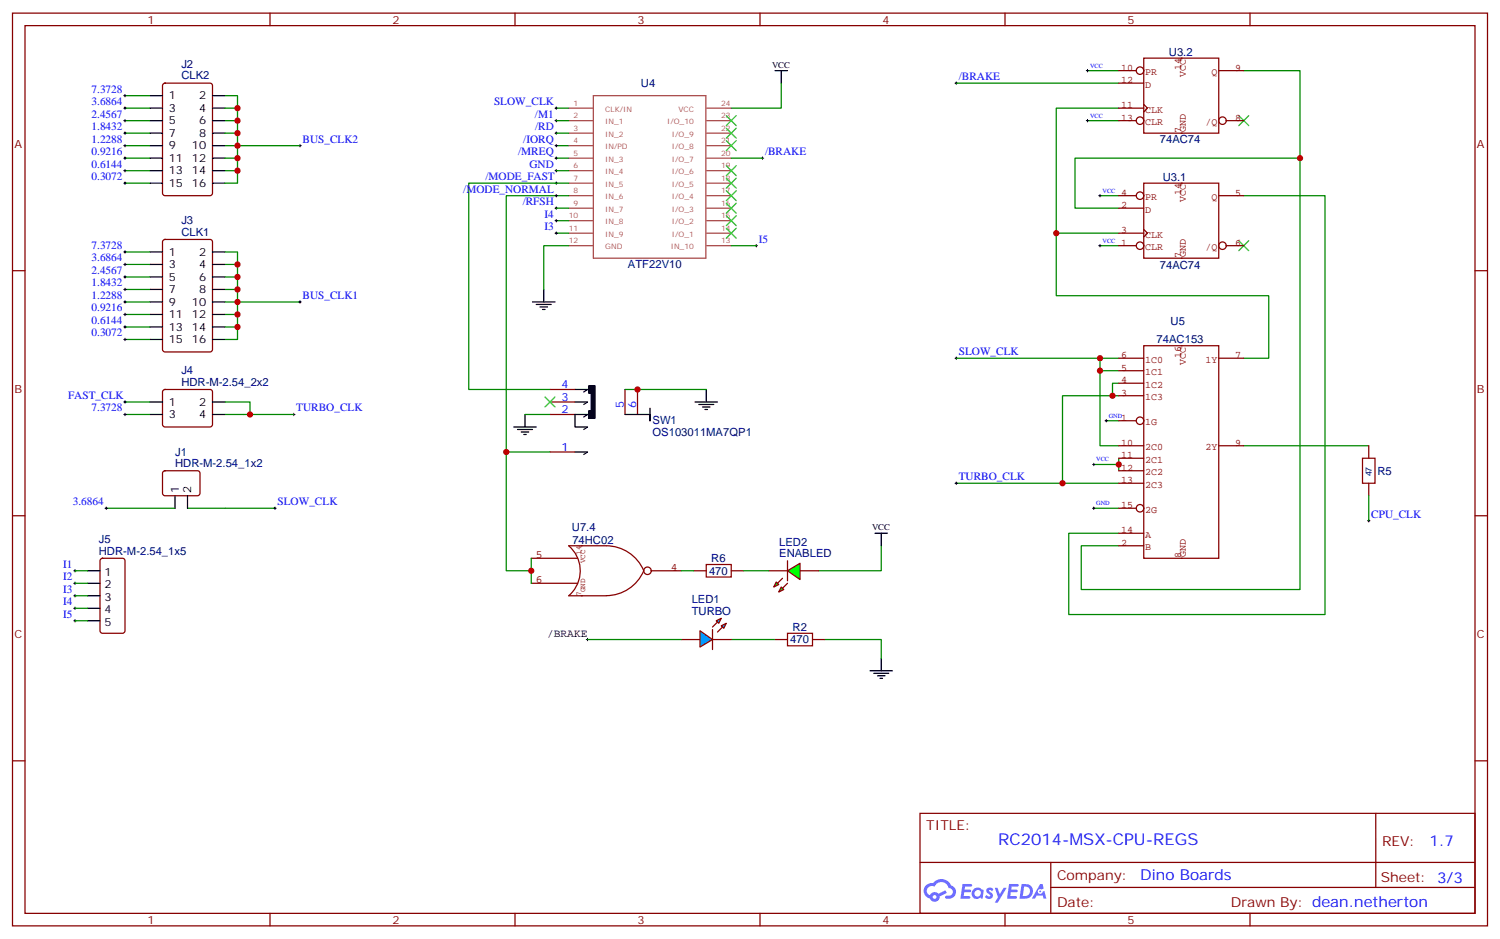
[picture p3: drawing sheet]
<svg xmlns="http://www.w3.org/2000/svg" width="423mm" height="265mm" viewBox="0 0 423 265" stroke-linecap="round" stroke-linejoin="round" font-family="sans-serif">
<g fill="none" stroke="#870000" stroke-width=".35">
<path d="M3.5 3.7h416.3v257.5h-416.3zM7.1 7.2h409.2v250.5h-409.2zM76.2 3.7v3.5M145.3 3.7v3.5M214.5 3.7v3.5M283.6 3.7v3.5M352.8 3.7v3.5M3.5 76.4h3.6M416.3 76.4h3.5M3.5 145.5h3.6M416.3 145.5h3.5M3.5 214.7h3.6"/>
<path d="M416.3 214.7h3.5M259.6 229.5h156.7v28.2h-156.7zM388.3 229.5v20.9M76.2 257.7v3.5M145.3 257.7v3.5M214.5 257.7v3.5M259.7 243.3h156.4M283.6 257.7v3.5M296.6 250.4h119.5M296.6 243.3v14.1M352.8 257.7v3.5"/>
</g>
<g fill="#5487ff">
<path d="M278.6 250.7a1.22 1.22 0 0 1 1.7 .2l-.3 .6a.47 .47 0 0 0-.4-.4 .47 .47 0 0 0-.5 .2l.1 .1a1.23 1.23 0 0 1 .8 1.9 1.44 1.44 0 0 1-2.1-.2l.5-.6 .7 .4a.29 .29 0 0 0 .4-.2 .29 .29 0 0 0-.3-.3 1.04 1.04 0 0 1-.6-1.7z"/>
<path d="M271.6 249.4h2.4l.3 .2-.1 .5h-1.8l-.2 .9h1.6l.3 .4-.4 .3h-1.6l-.1 1.1 1.7 .1 .2 .3-.2 .3-2.7 .1z"/>
<path d="M284.8 249.4h2.3l.4 .2-.2 .5h-1.8l-.1 .9h1.5l.3 .4-.4 .3h-1.5l-.2 1.1 1.7 .1 .2 .3-.2 .3-2.6 .1z"/>
<path d="M293.5 249.4h.7l.4 1.3-.6 .3a.69 .69 0 0 0-1.1 .3 .69 .69 0 0 0 .5 .9 .69 .69 0 0 0 .9-.6l.4-.2 .6 2.2h-.8l-.2-.9h-1.7l-.5 .9h-.9z"/>
<path d="M280.8 250.5h.7l.7 1.8 1.1-1.8h.8l-2.5 4.2h-.9l1-1.6z"/>
<path d="M288.3 249.4l-.6 4.2h1.4a2.11 2.11 0 0 0 2.4-2.2 2.11 2.11 0 0 0-2.5-2zM289 250.1a1.39 1.39 0 0 1 1.7 1.5 1.39 1.39 0 0 1-1.8 1.2h-.2z"/>
<path d="M274.6 251a1.54 1.54 0 0 0 0 2.2 1.54 1.54 0 0 0 2.1 .1l.6 .3 .3-2.3-.1-.3h-.5a1.49 1.49 0 0 0-2.4 0zM274.9 252a.95 .95 0 0 1 1.9 0 .95 .95 0 0 1-1.9 0z"/>
<path d="M261.4 249.8a2.18 2.18 0 0 0 1 3.7 1.44 1.44 0 0 0 1.7 .9 1.44 1.44 0 0 0 1.1-1.5l2-1-.4-.7-1.9 1a1.47 1.47 0 0 0-2.5 .4 1.39 1.39 0 0 1-.6-1.9 1.39 1.39 0 0 1 2-.5 2.12 2.12 0 0 1 2.1-1.3 2.12 2.12 0 0 1 1.9 1.7 1.14 1.14 0 0 1 1.1 1.4 1.14 1.14 0 0 1-1.6 .7 .43 .43 0 0 0-.6 .4 .43 .43 0 0 0 .4 .5 1.98 1.98 0 0 0 2.6-1.3 1.98 1.98 0 0 0-1.3-2.5 3.1 3.1 0 0 0-5.2-.7l-.9 .1zM263.2 253.1a.55 .55 0 0 1 1.1 0 .55 .55 0 0 1-1.1 0z"/>
<circle cx="293.6" cy="251.5" r=".26"/>
</g>
<g fill="none" stroke="#008700" stroke-width=".35">
<path d="M306.9 19.9h8.8M351 19.9h15.9v146.4h-61.7v-12.3h10.5M35.3 30.5h7M35.3 34h7M35.3 37.6h7M35.3 27h7M63.5 27h3.5v24.7h-3.5M63.5 30.5h3.5M63.5 34h3.5M63.5 37.6h3.5M157 30.5h3.5M220.5 23.5v7h-14.1"/>
<path d="M269.9 23.5h45.8M306.9 34h8.8M315.7 30.5h-17.6v35.3h17.6M35.3 44.6h7M35.3 41.1h7M35.3 48.2h7M35.3 51.7h7M63.5 44.6h3.5M63.5 41.1h21.2M63.5 48.2h3.5M157 44.6h3.5M157 41.1h3.5"/>
<path d="M310.4 55.2h5.3M351 55.2h22.9v118.2h-72.3v-22.9h14.1M366.9 44.6h-63.5v14.1h12.3M35.3 71.1h7M35.3 78.1h7M35.3 74.6h7M63.5 71.1h3.5v24.7h-3.5M63.5 78.1h3.5M63.5 74.6h3.5M298.1 65.8v17.6h60v17.7h-7.1M310.4 69.3h5.3M35.3 95.8h7"/>
<path d="M35.3 92.3h7M35.3 88.7h7M35.3 85.2h7M35.3 81.7h7M63.5 92.3h3.5M63.5 88.7h3.5M63.5 85.2h21.2M63.5 81.7h3.5M35.3 116.9h7M35.3 113.4h7M269.9 101.1h45.8M310.4 104.6v21.2h5.3"/>
<path d="M310.4 101.1v3.5h5.3M312.2 118.7h3.5M315.7 108.1h-1.7v3.6M315.7 111.7h-15.8v24.6M269.9 136.3h45.8M308.7 131.1h7v1.7M315.7 129.3v1.8M351 125.8h35.3M308.7 143.4h7"/>
</g>
<g fill="none" stroke="#000" stroke-width=".28">
<path d="M306.6 19.9h.7M306.9 19.6v.7M269.5 23.5h.7M269.9 23.1v.7M306.6 34h.7M306.9 33.7v.7M84.3 41.1h.7M84.7 40.7v.8M310.1 55.2h.7M310.4 54.9v.7M310.1 69.3h.7M310.4 69v.7"/>
<path d="M84.3 85.2h.7M84.7 84.8v.7M82.5 116.9h.8M82.9 116.6v.7M269.5 101.1h.7M269.9 100.7v.7M311.9 118.7h.7M312.2 118.4v.7M269.5 136.3h.7M269.9 136v.7M308.3 131.1h.7M308.7 130.7v.7"/>
<path d="M308.3 143.4h.7M308.7 143.1v.7"/>
</g>
<g fill="none" stroke="#000" stroke-width=".35">
<path d="M218.7 19.9h3.5M220.5 19.9v3.6M42.3 27h3.6M42.3 30.5h3.6M42.3 34h3.6M42.3 37.6h3.6M60 27h3.5M60 30.5h3.5M60 34h3.5M60 37.6h3.5M42.3 41.1h3.6M42.3 44.6h3.6"/>
<path d="M42.3 48.2h3.6M42.3 51.7h3.6M60 41.1h3.5M60 44.6h3.5M60 48.2h3.5M60 51.7h3.5M42.3 71.1h3.6M42.3 74.6h3.6M42.3 78.1h3.6M60 71.1h3.5M60 74.6h3.5M60 78.1h3.5"/>
<path d="M42.3 85.2h3.6M42.3 81.7h3.6M42.3 88.7h3.6M42.3 92.3h3.6M42.3 95.8h3.6M60 85.2h3.5M60 81.7h3.5M60 88.7h3.5M60 92.3h3.5M60 95.8h3.5M150.3 85.2h6.3M151.3 85.9h4.3"/>
<path d="M152.4 86.6h2.1M153.1 87.3h.7M153.5 81.7v3.5"/>
</g>
<g fill="none" stroke="#a64a4a" stroke-width=".35">
<path d="M160.5 30.5h7M160.5 34h7M160.5 37.6h7M167.5 27h31.7v45.8h-31.7zM199.4 30.5h7M199.4 34h7M199.4 37.6h7M160.5 41.1h7M160.5 44.6h7M160.5 48.2h7M160.5 51.7h7M160.5 55.2h7"/>
<path d="M160.5 58.7h7M199.4 41.1h7M199.4 44.6h7M199.4 48.2h7M199.4 51.7h7M199.4 55.2h7M199.4 58.7h7M160.5 62.3h7M160.5 65.8h7M160.5 69.3h7M199.4 62.3h7M199.4 65.8h7"/>
<path d="M199.4 69.3h7"/>
</g>
<path d="M46.1 23.7l.5-.2h12.7l.6 .4 .1 30.6-.5 .7h-12.9l-.7-.5v-30.5zM46.1 67.8l.5-.2h12.7l.6 .4 .1 30.6-.5 .7h-12.9l-.7-.5v-30.5z" fill="none" stroke="#870000" stroke-width=".35"/>
<g fill="none" stroke="#850000" stroke-width=".35">
<path d="M315.7 118.7h5M315.7 111.7h7.1M315.7 108.1h7.1M315.7 104.6h7.1M315.7 101.1h7.1M344 101.1h7M315.7 125.8h7.1M315.7 129.3h7.1M315.7 132.8h7.1M315.7 136.3h7.1M315.7 150.5h7.1M315.7 143.4h5"/>
<path d="M315.7 154h7.1"/>
<circle cx="321.7" cy="118.7" r="1.06"/>
<circle cx="321.7" cy="143.4" r="1.06"/>
</g>
<circle cx="333.4" cy="157.5" r=".18" fill="#850000"/>
<path d="M322.8 97.5h21.2v60h-21.2zM344 125.8h7" fill="none" stroke="#850000" stroke-width=".35"/>
<circle cx="333.4" cy="97.5" r=".18" fill="#850000"/>
<path d="M349.6 32.6l2.8 2.9M352.4 32.6l-2.8 2.9M349.6 67.9l2.8 2.8M352.4 67.9l-2.8 2.8" fill="none" stroke="#3c3" stroke-width=".35"/>
<circle cx="333.4" cy="37.6" r=".18" fill="#850000"/>
<g fill="none" stroke="#850000" stroke-width=".35">
<path d="M315.7 19.9h5M322.8 16.4h21.2v21.2h-21.2zM344 19.9h7M315.7 30.5h7.1M315.7 23.5h7.1M315.7 34h5M322.8 29.5l1 1-1 1.1M346.1 34h4.9"/>
<circle cx="321.7" cy="19.9" r="1.06"/>
<circle cx="321.7" cy="34" r="1.06"/>
<circle cx="345" cy="34" r="1.06"/>
</g>
<g fill="#850000">
<circle cx="333.4" cy="16.4" r=".18"/>
<circle cx="333.4" cy="72.8" r=".18"/>
</g>
<g fill="none" stroke="#850000" stroke-width=".35">
<path d="M315.7 58.7h7.1M315.7 55.2h5M322.8 51.7h21.2v21.1h-21.2zM344 55.2h7M315.7 69.3h5M315.7 65.8h7.1M322.8 64.7l1 1.1-1 1.1M346.1 69.3h4.9"/>
<circle cx="321.7" cy="55.2" r="1.06"/>
<circle cx="321.7" cy="69.3" r="1.06"/>
<circle cx="345" cy="69.3" r="1.06"/>
</g>
<circle cx="333.4" cy="51.7" r=".18" fill="#850000"/>
<g fill="none" stroke="#000" stroke-width=".28">
<path d="M156.6 30.5h.7M156.6 34h.7M157 30.2v.7M157 33.7v.7M34.9 44.6h.7M34.9 51.7h.7M34.9 48.2h.7M35.3 44.3v.7M35.3 47.8v.7M35.3 51.3v.7M156.6 44.6h.7M156.6 41.1h.7"/>
<path d="M157 40.7v.8M157 44.3v.7M214.8 44.6h.7M215.2 44.3v.7M34.9 95.8h.7M34.9 92.3h.7M34.9 88.7h.7M34.9 85.2h.7M35.3 84.8v.7M35.3 88.4v.7M35.3 91.9v.7M35.3 95.4v.7"/>
<path d="M34.9 113.4h.7M35.3 113.1v.7M385.9 146.9h.7M386.3 146.6v.7"/>
</g>
<path d="M157 34h3.5M206.4 44.6h8.8M63.5 116.9h5.3M386.3 139.9v7M248.7 154v7h-17.6M206.4 180.4h12.3" fill="none" stroke="#008700" stroke-width=".35"/>
<path d="M384.5 129.3h3.6v7h-3.6zM222.2 178.7h7.1v3.5h-7.1z" fill="none" stroke="#a10000" stroke-width=".35"/>
<path d="M386.3 125.8v3.5M386.3 136.3v3.6M192.3 180.4h5.3M201.1 180.4h5.3M218.7 180.4h3.5M229.3 180.4h3.5" fill="none" stroke="#870000" stroke-width=".35"/>
<g fill="#09f" stroke="#870000" stroke-width=".35">
<path d="M203.6 176.6l1.4-.7-.7 1.4z"/>
<path d="M202.1 175.2l1.5-.8-.8 1.5z"/>
</g>
<g fill="#870000" stroke="#870000" stroke-width=".35">
<path d="M202.5 178.3l1.4-1.4z"/>
<path d="M201.1 176.9l1.4-1.4z"/>
</g>
<path d="M201.1 177.6v5.7z" fill="#f00" stroke="#870000" stroke-width=".35"/>
<path d="M197.6 178l3.5 2.4-3.5 2.2z" fill="#09f" stroke="#870000" stroke-width=".35"/>
<path d="M199.3 159.3h7.1v3.5h-7.1z" fill="none" stroke="#a10000" stroke-width=".35"/>
<path d="M195.8 161h3.5M206.4 161h3.5M217 161h5.2M225.8 161h5.3" fill="none" stroke="#870000" stroke-width=".35"/>
<g fill="#0f0" stroke="#870000" stroke-width=".35">
<path d="M219.1 164.2l.7 .7-1.4 .7z"/>
<path d="M220.5 165.6l.7 .7-1.4 .7z"/>
</g>
<g fill="#870000" stroke="#870000" stroke-width=".35">
<path d="M220.8 163.2l-1.4 1.4z"/>
<path d="M222.2 164.6l-1.4 1.4z"/>
</g>
<path d="M222.2 158.2v5.7z" fill="#f00" stroke="#870000" stroke-width=".35"/>
<path d="M222.2 161l3.6-2.1v4.6z" fill="#0f0" stroke="#870000" stroke-width=".35"/>
<g fill="none" stroke="#000" stroke-width=".28">
<path d="M34.9 27h.7M34.9 30.5h.7M34.9 34h.7M34.9 37.6h.7M35.3 26.6v.7M35.3 30.2v.7M35.3 33.7v.7M35.3 37.2v.7M34.9 41.1h.7M35.3 40.7v.8M34.9 71.1h.7M34.9 74.6h.7"/>
<path d="M34.9 78.1h.7M35.3 70.7v.7M35.3 74.3v.7M35.3 77.8v.7M34.9 81.7h.7M35.3 81.3v.7M34.9 116.9h.7M35.3 116.6v.7M29.6 143.4h.7M30 143.1v.7M77.3 143.4h.7M77.6 143.1v.7"/>
</g>
<path d="M160.5 55.2h-17.6v72.3h12.3M68.8 116.9h14.1M148.2 116.9h7M176.4 109.9h22.9M30 143.4h19.4M52.9 143.4h24.7" fill="none" stroke="#008700" stroke-width=".35"/>
<path d="M155.2 116.9h7.1M155.2 113.4h7.1M155.2 109.9h7.1M176.4 109.9v7M179.9 109.9v7M46.1 133l.5-.2 9.4 .1 .4 .6v5.9l-.7 .5-9.4-.1-.4-.6v-5.7zM155.2 127.5h7.1" fill="none" stroke="#870000" stroke-width=".35"/>
<g fill="none" stroke="#000" stroke-width=".35">
<path d="M148.2 116.9v3.6M162.3 113.4h3.5l-1.1 .7M162.3 109.9h3.5l-1.1 .7M164.7 117.7l1.1-.8h-3.5v3.6h3.5l-1.1 .7M183.4 115.2v3.5v-1.8h-7M196.1 113.4h6.4M197.2 114.1h4.2M198.3 114.8h2.1M199 115.5h.7M199.3 109.9v3.5M49.4 139.9v3.5M52.9 139.9v3.5"/>
<path d="M145 120.5h6.3M146 121.2h4.3M147.1 121.9h2.1M147.8 122.6h.7M162.3 127.5h3.5l-1.1 .7M245.5 189.3h6.4M246.6 190h4.2M247.6 190.7h2.2M248.4 191.4h.7M248.7 185.7v3.6"/>
</g>
<path d="M166.2 108.8h1.7v9.2h-1.7v-2.1h.7v-5h-.7z" fill="#000" stroke="#000" stroke-width=".35"/>
<path d="M153.8 112l2.8 2.8M156.6 112l-2.8 2.8" fill="none" stroke="#3c3" stroke-width=".35"/>
<g fill="#850000">
<circle cx="164" cy="168.1" r=".18"/>
<circle cx="164" cy="154" r=".18"/>
</g>
<g fill="none" stroke="#850000" stroke-width=".35">
<path d="M149.9 157.5h13.1M160.5 154h10.6a11.5 11.5 0 0 1 10.6 7 11.6 11.6 0 0 1-10.6 7.1h-10.6a9.2 9.2 0 0 0 0-14.1M149.9 164.6h13.1M183.8 161h8.5"/>
<circle cx="182.7" cy="161" r="1.06"/>
</g>
<g fill="none" stroke="#008700" stroke-width=".35">
<path d="M157 37.6h3.5M157 58.7h3.5M157 48.2h3.5M160.5 51.7h-28.2v58.2h22.9M157 62.3h3.5M157 65.8h3.5M160.5 69.3h-7v12.4M206.4 69.3h7M63.5 113.4h7.1v3.5M142.9 127.5v33.5h7M149.9 157.5v7.1M21.2 168.1h3.5"/>
<path d="M21.2 171.6h3.5M21.2 164.6h3.5M21.2 161h3.5M21.2 175.2h3.5M192.3 161h3.5M209.9 161h7.1M165.8 180.4h26.5M232.8 180.4h15.9v5.3"/>
</g>
<path d="M46.1 110.1l.5-.2h12.7l.5 .2 .2 .5-.1 9.4-.6 .5-13-.1-.4-.6v-9.2zM28.5 157.7l.4-.2h5.7l.6 .4 .1 20.1-.5 .6-5.9 .1-.6-.5-.1-20z" fill="none" stroke="#870000" stroke-width=".35"/>
<path d="M42.3 113.4h3.6M42.3 116.9h3.6M60 113.4h3.5M60 116.9h3.5M246.9 150.5h3.6M248.7 150.5v3.5M24.7 161h3.5M24.7 164.6h3.5M24.7 168.1h3.5M24.7 171.6h3.5M24.7 175.2h3.5" fill="none" stroke="#000" stroke-width=".35"/>
<g fill="none" stroke="#000" stroke-width=".28">
<path d="M156.6 37.6h.7M157 37.2v.7M156.6 51.7h.7M156.6 58.7h.7M156.6 55.2h.7M156.6 48.2h.7M157 47.8v.7M157 51.3v.7M157 54.9v.7M157 58.4v.7M156.6 65.8h.7M156.6 62.3h.7"/>
<path d="M157 61.9v.7M157 65.4v.7M213.1 69.3h.7M213.4 69v.7M20.8 171.6h.7M20.8 168.1h.7M20.8 164.6h.7M20.8 161h.7M20.8 175.2h.7M21.2 160.7v.7M21.2 164.2v.7M21.2 167.7v.8"/>
<path d="M21.2 171.3v.7M21.2 174.8v.7M165.5 180.4h.7M165.8 180.1v.7"/>
</g>
<g fill="none" stroke="#3c3" stroke-width=".35">
<path d="M205 32.6l2.8 2.9M205 36.2l2.8 2.8M205 39.7l2.8 2.8M207.8 32.6l-2.8 2.9M207.8 36.2l-2.8 2.8M207.8 39.7l-2.8 2.8M205 46.7l2.8 2.9M205 50.3l2.8 2.8M205 53.8l2.8 2.8M205 57.3l2.8 2.8M207.8 46.7l-2.8 2.9M207.8 50.3l-2.8 2.8"/>
<path d="M207.8 53.8l-2.8 2.8M207.8 57.3l-2.8 2.8M205 60.9l2.8 2.8M205 64.4l2.8 2.8M207.8 60.9l-2.8 2.8M207.8 64.4l-2.8 2.8"/>
</g>
<g fill="#c00">
<circle cx="67" cy="48.2" r=".88"/>
<circle cx="67" cy="44.6" r=".88"/>
<circle cx="67" cy="41.1" r=".88"/>
<circle cx="67" cy="37.6" r=".88"/>
<circle cx="67" cy="34" r=".88"/>
<circle cx="67" cy="30.5" r=".88"/>
<circle cx="67" cy="92.3" r=".88"/>
<circle cx="67" cy="88.7" r=".88"/>
<circle cx="67" cy="85.2" r=".88"/>
<circle cx="67" cy="81.7" r=".88"/>
<circle cx="67" cy="78.1" r=".88"/>
<circle cx="67" cy="74.6" r=".88"/>
<circle cx="366.9" cy="44.6" r=".88"/>
<circle cx="298.1" cy="65.8" r=".88"/>
<circle cx="315.7" cy="131.1" r=".88"/>
<circle cx="314" cy="111.7" r=".88"/>
<circle cx="299.9" cy="136.3" r=".88"/>
<circle cx="310.4" cy="104.6" r=".88"/>
<circle cx="310.4" cy="101.1" r=".88"/>
<circle cx="179.9" cy="109.9" r=".88"/>
<circle cx="70.6" cy="116.9" r=".88"/>
<circle cx="149.9" cy="161" r=".88"/>
<circle cx="142.9" cy="127.5" r=".88"/>
</g>
<text font-size="4.6" fill="#00f" x="281.7" y="238.5">RC2014-MSX-CPU-REGS</text>
<g font-size="4.2" fill="#00f">
<text x="403.4" y="238.7">1.7</text>
<text x="321.8" y="248.3">Dino Boards</text>
</g>
<g font-size="3.9" fill="#800">
<text x="261.4" y="234.1">TITLE:</text>
<text x="390" y="238.7">REV:</text>
<text x="298.3" y="248.3">Company:</text>
<text x="389.7" y="248.9">Sheet: 3/3</text>
<text x="298.3" y="255.9">Date:</text>
<text x="347.4" y="256">Drawn By: dean.netherton</text>
</g>
<g font-size="3.2" fill="#800">
<text x="41.6" y="6.7">1</text>
<text x="110.8" y="6.7">2</text>
<text x="179.9" y="6.7">3</text>
<text x="249.1" y="6.7">4</text>
<text x="318.2" y="6.7">5</text>
<text x="4.1" y="41.8">A</text>
<text x="416.8" y="41.8">A</text>
<text x="4.1" y="110.9">B</text>
<text x="416.8" y="110.9">B</text>
<text x="4.1" y="180.1">C</text>
<text x="416.8" y="180.1">C</text>
<text x="41.6" y="260.7">1</text>
<text x="110.8" y="260.7">2</text>
<text x="179.9" y="260.7">3</text>
<text x="249.1" y="260.7">4</text>
<text x="318.2" y="260.7">5</text>
</g>
<g font-size="3.2" fill="#000080">
<text x="329.9" y="15.8">U3.2</text>
<text x="51.2" y="22.4">CLK2</text>
<text x="51.2" y="19.2">J2</text>
<text x="180.9" y="24.6">U4</text>
<text x="327.3" y="40.5">74AC74</text>
<text x="328.1" y="51.1">U3.1</text>
<text x="51.2" y="63.3">J3</text>
<text x="51.2" y="66.5">CLK1</text>
<text x="177.2" y="75.8">ATF22V10</text>
<text x="327.3" y="75.8">74AC74</text>
<text x="330.4" y="91.6">U5</text>
<text x="326.4" y="96.9">74AC153</text>
<text x="51.2" y="105.7">J4</text>
<text x="51.2" y="108.8">HDR-M-2.54_2x2</text>
<text x="184.1" y="119.7">SW1</text>
<text x="184.1" y="122.9">OS103011MA7QP1</text>
<text x="49.4" y="131.8">HDR-M-2.54_1x2</text>
<text x="49.4" y="128.6">J1</text>
<text x="388.8" y="134">R5</text>
<text x="161.4" y="149.9">U7.4</text>
<text x="27.9" y="153.2">J5</text>
<text x="161.5" y="153.4">74HC02</text>
<text x="219.9" y="154">LED2</text>
<text x="27.9" y="156.5">HDR-M-2.54_1x5</text>
<text x="200.7" y="158.6">R6</text>
<text x="219.9" y="157.2">ENABLED</text>
<text x="200.1" y="162.2">470</text>
<text x="195.2" y="173.4">TURBO</text>
<text x="195.2" y="170.2">LED1</text>
<text x="223.7" y="178">R2</text>
<text x="223" y="181.6">470</text>
</g>
<g font-size="3.2" fill="#00f">
<text x="270.6" y="22.6">/BRAKE</text>
<text x="25.8" y="26.1">7.3728</text>
<text x="25.8" y="29.6">3.6864</text>
<text x="139.4" y="29.6">SLOW_CLK</text>
<text x="25.8" y="33.2">2.4567</text>
<text x="151" y="33.2">/M1</text>
<text x="25.8" y="40.2">1.2288</text>
<text x="25.8" y="36.7">1.8432</text>
<text x="85.4" y="40.2">BUS_CLK2</text>
<text x="147.7" y="40.2">/IORQ</text>
<text x="151" y="36.7">/RD</text>
<text x="25.8" y="47.3">0.6144</text>
<text x="25.8" y="43.7">0.9216</text>
<text x="146.2" y="43.7">/MREQ</text>
<text x="149.4" y="47.3">GND</text>
<text x="215.9" y="43.7">/BRAKE</text>
<text x="25.8" y="50.8">0.3072</text>
<text x="137" y="50.8">/MODE_FAST</text>
<text x="130.8" y="54.3">/MODE_NORMAL</text>
<text x="147.5" y="57.9">/RFSH</text>
<text x="153.6" y="64.9">I3</text>
<text x="153.6" y="61.4">I4</text>
<text x="25.8" y="70.2">7.3728</text>
<text x="214.1" y="68.4">I5</text>
<text x="25.8" y="73.7">3.6864</text>
<text x="25.8" y="77.3">2.4567</text>
<text x="25.8" y="80.8">1.8432</text>
<text x="25.8" y="87.8">0.9216</text>
<text x="25.8" y="84.3">1.2288</text>
<text x="85.4" y="84.3">BUS_CLK1</text>
<text x="25.8" y="94.9">0.3072</text>
<text x="25.8" y="91.4">0.6144</text>
<text x="270.6" y="100.2">SLOW_CLK</text>
<text x="19.2" y="112.5">FAST_CLK</text>
<text x="158.5" y="113.1">3</text>
<text x="158.5" y="109.5">4</text>
<text x="25.8" y="116.1">7.3728</text>
<text x="83.6" y="116.1">TURBO_CLK</text>
<text x="158.5" y="116.6">2</text>
<text x="176" y="115.2" transform="rotate(-90 176 115.2)">5</text>
<text x="179.6" y="115.2" transform="rotate(-90 179.6 115.2)">6</text>
<text x="158.5" y="127.2">1</text>
<text x="270.6" y="135.5">TURBO_CLK</text>
<text x="20.5" y="142.5">3.6864</text>
<text x="78.3" y="142.5">SLOW_CLK</text>
<text x="387" y="146">CPU_CLK</text>
<text x="17.8" y="160.2">I1</text>
<text x="17.8" y="167.2">I3</text>
<text x="17.8" y="163.7">I2</text>
<text x="17.8" y="170.7">I4</text>
<text x="17.8" y="174.3">I5</text>
</g>
<g font-size="3.2">
<text x="47.6" y="28">1</text>
<text x="56.2" y="28">2</text>
<text x="47.6" y="31.6">3</text>
<text x="47.6" y="35.1">5</text>
<text x="56.2" y="31.6">4</text>
<text x="56.2" y="35.1">6</text>
<text x="47.6" y="38.6">7</text>
<text x="56.2" y="38.6">8</text>
<text x="47.6" y="42.2">9</text>
<text x="47.6" y="45.7">11</text>
<text x="54.2" y="42.2">10</text>
<text x="54.2" y="45.7">12</text>
<text x="47.6" y="49.2">13</text>
<text x="47.6" y="52.7">15</text>
<text x="54.2" y="49.2">14</text>
<text x="54.2" y="52.7">16</text>
<text x="47.6" y="72.1">1</text>
<text x="47.6" y="75.7">3</text>
<text x="56.2" y="72.1">2</text>
<text x="56.2" y="75.7">4</text>
<text x="47.6" y="79.2">5</text>
<text x="47.6" y="82.7">7</text>
<text x="56.2" y="79.2">6</text>
<text x="56.2" y="82.7">8</text>
<text x="47.6" y="86.3">9</text>
<text x="47.6" y="89.8">11</text>
<text x="54.2" y="86.3">10</text>
<text x="54.2" y="89.8">12</text>
<text x="47.6" y="93.3">13</text>
<text x="54.2" y="93.3">14</text>
<text x="47.6" y="96.8">15</text>
<text x="54.2" y="96.8">16</text>
<text x="47.6" y="114.5">1</text>
<text x="47.6" y="118">3</text>
<text x="56.2" y="114.5">2</text>
<text x="56.2" y="118">4</text>
<text x="50.4" y="139.2" transform="rotate(-90 50.4 139.2)">1</text>
<text x="54" y="139.2" transform="rotate(-90 54 139.2)">2</text>
<text x="29.5" y="162.5">1</text>
<text x="29.5" y="166">2</text>
<text x="29.5" y="169.5">3</text>
<text x="29.5" y="173">4</text>
<text x="29.5" y="176.6">5</text>
<text x="154.4" y="179.8">/BRAKE</text>
</g>
<g font-size="3.2" fill="#840000">
<text x="151.2" y="157.5">5</text>
<text x="189.3" y="161">4</text>
<text x="151.2" y="164.5">6</text>
</g>
<g font-size="2.8" fill="#840000">
<text x="316.4" y="19.9">10</text>
<text x="316.4" y="23.4">12</text>
<text x="323.1" y="21.3">PR</text>
<text x="333.3" y="19.8" transform="rotate(-90 333.3 19.8)">14</text>
<text x="334.7" y="21.8" transform="rotate(-90 334.7 21.8)">VCC</text>
<text x="341.9" y="21.3">Q</text>
<text x="348.6" y="19.9">9</text>
<text x="323.1" y="24.8">D</text>
<text x="316.4" y="30.5">11</text>
<text x="316.4" y="34">13</text>
<text x="323.1" y="31.8">CLK</text>
<text x="323.1" y="35.4">CLR</text>
<text x="340.2" y="35.4">/Q</text>
<text x="348.6" y="34">8</text>
<text x="333.3" y="37.6" transform="rotate(-90 333.3 37.6)">7</text>
<text x="334.7" y="37.2" transform="rotate(-90 334.7 37.2)">GND</text>
<text x="316.4" y="58.7">2</text>
<text x="316.4" y="55.2">4</text>
<text x="323.1" y="56.5">PR</text>
<text x="333.3" y="55.1" transform="rotate(-90 333.3 55.1)">14</text>
<text x="334.7" y="57.1" transform="rotate(-90 334.7 57.1)">VCC</text>
<text x="341.9" y="56.5">Q</text>
<text x="348.6" y="55.2">5</text>
<text x="316.4" y="65.8">3</text>
<text x="323.1" y="60.1">D</text>
<text x="316.4" y="69.3">1</text>
<text x="323.1" y="70.6">CLR</text>
<text x="323.1" y="67.1">CLK</text>
<text x="340.2" y="70.6">/Q</text>
<text x="348.6" y="69.3">6</text>
<text x="333.3" y="72.8" transform="rotate(-90 333.3 72.8)">7</text>
<text x="334.7" y="72.5" transform="rotate(-90 334.7 72.5)">GND</text>
<text x="316.4" y="101">6</text>
<text x="333.3" y="100.9" transform="rotate(-90 333.3 100.9)">16</text>
<text x="348.6" y="101">7</text>
<text x="316.4" y="104.6">5</text>
<text x="323.1" y="105.9">1C1</text>
<text x="323.1" y="102.4">1C0</text>
<text x="334.7" y="103" transform="rotate(-90 334.7 103)">VCC</text>
<text x="340.2" y="102.4">1Y</text>
<text x="316.4" y="111.6">3</text>
<text x="316.4" y="108.1">4</text>
<text x="323.1" y="113">1C3</text>
<text x="323.1" y="109.4">1C2</text>
<text x="316.4" y="118.7">1</text>
<text x="316.4" y="125.7">10</text>
<text x="323.1" y="120">1G</text>
<text x="348.6" y="125.7">9</text>
<text x="316.4" y="129.3">11</text>
<text x="323.1" y="127.1">2C0</text>
<text x="323.1" y="130.6">2C1</text>
<text x="340.2" y="127.1">2Y</text>
<text x="316.4" y="132.8">12</text>
<text x="316.4" y="136.3">13</text>
<text x="323.1" y="134.1">2C2</text>
<text x="323.1" y="137.7">2C3</text>
<text x="316.4" y="143.4">15</text>
<text x="323.1" y="144.7">2G</text>
<text x="316.4" y="150.4">14</text>
<text x="316.4" y="154">2</text>
<text x="323.1" y="151.8">A</text>
<text x="323.1" y="155.3">B</text>
<text x="333.3" y="157.5" transform="rotate(-90 333.3 157.5)">8</text>
<text x="334.7" y="157.2" transform="rotate(-90 334.7 157.2)">GND</text>
</g>
<g font-size="2.5">
<text x="217.9" y="19">VCC</text>
<text x="246.1" y="149.6">VCC</text>
</g>
<text font-size="2.5" fill="#000080" x="387.2" y="134.4" transform="rotate(-90 387.2 134.4)">47</text>
<g font-size="2.1" fill="#a54b4b">
<text x="161.8" y="29.8">1</text>
<text x="203.5" y="29.8">24</text>
<text x="161.8" y="33.3">2</text>
<text x="170.8" y="31.6">CLK/IN</text>
<text x="170.8" y="35.1">IN_1</text>
<text x="188.3" y="35.1">I/O_10</text>
<text x="191.4" y="31.6">VCC</text>
<text x="203.5" y="33.3">23</text>
<text x="161.8" y="36.9">3</text>
<text x="161.8" y="40.4">4</text>
<text x="170.8" y="38.6">IN_2</text>
<text x="189.6" y="38.6">I/O_9</text>
<text x="203.5" y="36.9">22</text>
<text x="203.5" y="40.4">21</text>
<text x="161.8" y="43.9">5</text>
<text x="161.8" y="47.5">6</text>
<text x="170.8" y="42.1">IN/PD</text>
<text x="170.8" y="45.7">IN_3</text>
<text x="189.6" y="42.1">I/O_8</text>
<text x="189.6" y="45.7">I/O_7</text>
<text x="203.5" y="43.9">20</text>
<text x="203.5" y="47.5">19</text>
<text x="161.8" y="51">7</text>
<text x="170.8" y="49.2">IN_4</text>
<text x="170.8" y="52.7">IN_5</text>
<text x="189.6" y="49.2">I/O_6</text>
<text x="189.6" y="52.7">I/O_5</text>
<text x="203.5" y="51">18</text>
<text x="161.8" y="54.5">8</text>
<text x="161.8" y="58">9</text>
<text x="170.8" y="56.3">IN_6</text>
<text x="170.8" y="59.8">IN_7</text>
<text x="189.6" y="56.3">I/O_4</text>
<text x="189.6" y="59.8">I/O_3</text>
<text x="203.5" y="54.5">17</text>
<text x="203.5" y="58">16</text>
<text x="160.5" y="61.6">10</text>
<text x="160.5" y="65.1">11</text>
<text x="170.8" y="63.3">IN_8</text>
<text x="189.6" y="63.3">I/O_2</text>
<text x="203.5" y="61.6">15</text>
<text x="203.5" y="65.1">14</text>
<text x="160.5" y="68.6">12</text>
<text x="170.8" y="66.8">IN_9</text>
<text x="170.8" y="70.4">GND</text>
<text x="189.3" y="70.4">IN_10</text>
<text x="189.6" y="66.8">I/O_1</text>
<text x="203.5" y="68.6">13</text>
</g>
<g font-size="2.1" fill="#840000">
<text x="164" y="156.5" transform="rotate(-90 164 156.5)">14</text>
<text x="165.1" y="158.9" transform="rotate(-90 165.1 158.9)">VCC</text>
<text x="165.1" y="167" transform="rotate(-90 165.1 167)">GND</text>
<text x="164" y="168.1" transform="rotate(-90 164 168.1)">7</text>
</g>
<g font-size="1.8" fill="#00f">
<text x="307.6" y="19">VCC</text>
<text x="307.6" y="33.2">VCC</text>
<text x="311.1" y="54.3">VCC</text>
<text x="311.1" y="68.4">VCC</text>
<text x="312.9" y="117.8">GND</text>
<text x="309.4" y="130.2">VCC</text>
<text x="309.4" y="142.5">GND</text>
</g>
</svg>
